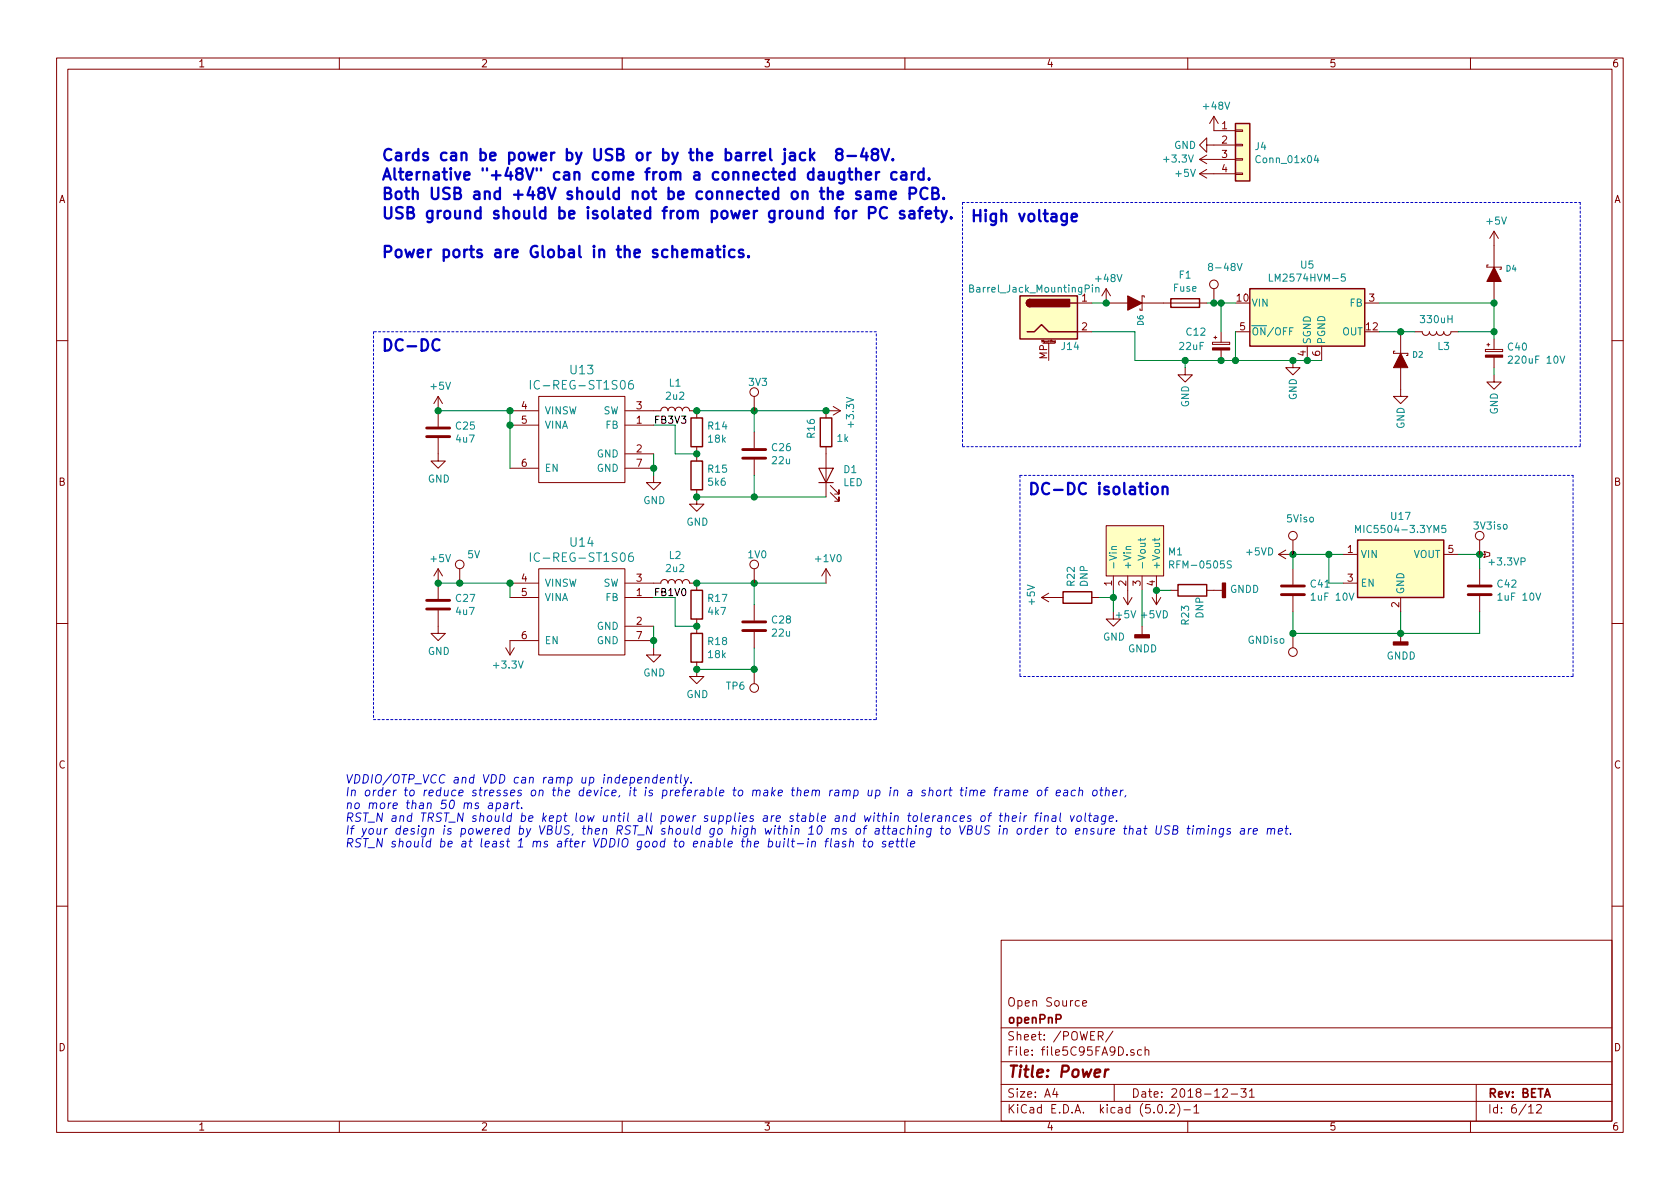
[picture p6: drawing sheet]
<svg xmlns="http://www.w3.org/2000/svg" width="297mm" height="210mm" viewBox="0 0 297 210" stroke-linecap="round" stroke-linejoin="round" font-family="sans-serif">
<g fill="none" stroke="#840000" stroke-width=".18">
<path d="M10 10.3h277v189.9h-277zM12 12.2h273v186.1h-273zM60 10.3v1.9M110 10.3v1.9M160 10.3v1.9M210 10.3v1.9M260 10.3v1.9M212.1 28.2h6.3M212.1 30.7h6.3M212.1 30.7l1.3 .8M212.1 28.2l1.3 .8M213.4 25.6v-1.2l-1.3 1.2 1.3 1.3v-1.3h5"/>
<path d="M213.4 30l-1.3 .7M213.4 27.4l-1.3 .8M214.6 20.6v2.5h3.8M214.6 20.6l-.7 1.2M214.6 20.6l.8 1.2M218.4 30.6h1.3v.3h-1.3zM218.4 28.1h1.3v.2h-1.3zM218.4 25.5h1.3v.3h-1.3zM218.4 23h1.3v.2h-1.3zM190.5 53.6h2.5M190.5 58.7h2.5M195.6 51v2.6h3.8"/>
<path d="M195.6 51l-.8 1.3M195.6 51l.7 1.3M201.9 53.6h11.5M202.3 52.6v-.3h-.4v2.6h-.4v-.3M214.6 51v2.6M214.6 59.7h.5M214.9 59.4v.5M215.9 58.7v1.8M218.4 58.7h2.6M241.3 53.6h2.5M247.6 58.7v3.8M250.2 58.7h1.3a.63 .63 0 0 0 .6 .6 .63 .63 0 0 0 .6-.6 .63 .63 0 0 0 .7 .6 .63 .63 0 0 0 .6-.6 .63 .63 0 0 0 .6 .6 .63 .63 0 0 0 .7-.6 .63 .63 0 0 0 .6 .6 .63 .63 0 0 0 .6-.6h1.3"/>
<path d="M263.1 46.9h-.2v.3h2.5v.4h-.2M264.2 40.9v6.3M264.2 49.8v3.8M264.2 59.9v1.9M264.2 40.9l-.8 1.3M264.2 40.9l.7 1.3M10 60.2h2M77.5 77.5v4h1.2l-1.2 1.3-1.3-1.3h1.3M77.5 70.1v5.3M77.5 70.1l-.8 1.3M77.5 70.1l.7 1.3M90.2 75.2h5"/>
<path d="M90.2 72.6h5M95.2 70.1h15.3v15.2h-15.3zM110.5 72.6h6.3a.63 .63 0 0 1 .7-.6 .63 .63 0 0 1 .6 .6 .63 .63 0 0 1 .6-.6 .63 .63 0 0 1 .7 .6 .63 .63 0 0 1 .6-.6 .63 .63 0 0 1 .6 .6 .63 .63 0 0 1 .7-.6 .63 .63 0 0 1 .6 .6h1.3v1.3M110.5 75.2h5.1M123.2 79v2.5M133.3 70.1v2.5M133.3 76.4v2.8M146 79v8.9M147.3 71.9l1.3 .7M148.6 72.6h-2.6v1.3M148.6 72.6l-1.3 .8M184.4 60.7h2"/>
<path d="M185.4 60.7v3M186.6 60.3v.3h-.2M186.6 60.3h-.2l.1 .2h.1M209.5 65v1.3h1.3l-1.3 1.3-1.2-1.3h1.2M214.4 60.5h3v.4h-3zM215.9 61.9v1.8M228.6 63.7v1.3h1.3l-1.3 1.3-1.3-1.3h1.3M231.1 61.2v2.5M233.7 61.2v2.5M246.6 62.1h-.2v.4h2.5v.4h-.2M247.6 65v5.1h1.3l-1.3 1.3-1.2-1.3h1.2M262.6 61.8h3.1v.4h-3.1z"/>
<path d="M262.9 61h.5M263.1 60.7v.5M264.2 66.3v1.3h1.2l-1.2 1.2-1.3-1.2h1.3M264.2 63.2v1.8M285 60.2h2M90.2 82.8h5M110.5 80.3h5.1M110.5 82.8h5.1M115.6 84.1v1.2h1.2l-1.2 1.3-1.3-1.3h1.3M123.2 86.6v2.5h1.3l-1.3 1.3-1.3-1.3h1.3M133.3 81.3v2.8M146.8 87.1l1.5 1.5v-.7v.7h-.7"/>
<path d="M146.8 85.8l1.5 1.6v-.8v.8h-.7M195.6 93h10.1v8.8h-10.1zM226.1 98l1.2 .8M227.3 97.3l-1.2 .7M228.6 95.5v2.5h-2.5M237.5 98h2.5M255.3 98h2.5M261.6 95.5v2.5h1M262.4 97.5l1 .3v.5l-1 .2 .2-.5zM10 110.3h2M77.5 107.9v4.1h1.2l-1.2 1.3-1.3-1.3h1.3M77.5 100.6v5.3"/>
<path d="M77.5 100.6l-.8 1.2M77.5 100.6l.7 1.2M81.3 100.6v2.5M89.4 114.5l.8 1.3M90.2 105.7h5M90.2 103.1h5M90.9 114.5l-.7 1.3M95.2 100.6h15.3v15.2h-15.3zM95.2 113.3h-5v2.5M110.5 103.1h6.3a.63 .63 0 0 1 .7-.6 .63 .63 0 0 1 .6 .6 .63 .63 0 0 1 .6-.6 .63 .63 0 0 1 .7 .6 .63 .63 0 0 1 .6-.6 .63 .63 0 0 1 .6 .6 .63 .63 0 0 1 .7-.6 .63 .63 0 0 1 .6 .6h1.3v1.3M110.5 105.7h5.1M110.5 110.7h5.1"/>
<path d="M110.5 113.3h5.1M115.6 114.5v1.3h1.2l-1.2 1.3-1.3-1.3h1.3M123.2 117.1v2.5h1.3l-1.3 1.3-1.3-1.3h1.3M123.2 109.5v2.5M133.3 100.6v2.5M133.3 106.9v2.8M133.3 111.8v2.7M133.3 118.4v2.5M146 100.6v2.5M146 100.6l-.7 1.2M146 100.6l.8 1.2M184.1 105.7h3.9"/>
<path d="M184.1 105.7l1.3 .7M185.4 104.9l-1.3 .8M193 105.7h1.3M196.8 108.2v1.3h1.3l-1.3 1.2-1.2-1.2h1.2M196.8 101.8v2.6M198.6 105.7l.8 1.2M199.4 101.8v5.1M200.2 105.7l-.8 1.2M201.9 101.8v2.6M201.9 110.7v1.6M203.7 105.7l.8 1.2M204.5 101.8v5.1"/>
<path d="M205.2 105.7l-.7 1.2M207 104.4h1.3M213.4 104.4h2.8M228.6 100.6v2.8M228.6 105.4v2.8M228.6 112v2.5M237.5 103.1h2.5M247.6 105.7v2.5M247.6 112v1.5M261.6 100.6v2.8M261.6 105.4v2.8M285 110.3h2"/>
<path d="M10 160.2h2M177 166.3h108v32h-108zM191.4 177.4l.7-.1-.1-.3-.4-.1-.2 .2 .1 .7h.5M285 160.2h2M60 198.3v1.9M110 198.3v1.9M160 198.3v1.9M177 194.8h108M177 191.8h108M177 187.8h108M177 181.8h108M186.5 192.5l-.4 1h1"/>
<path d="M186.8 193v1M194.2 183.2l.7-.1 .1-.2-.1-.4-.7-.1v1.5M194.6 183.2l.4 .7M196.8 182.3l-1.3 2M197 191.8v3M200.5 185.7a.37 .37 0 0 0-.6 .1l.1 .2 .5 .2 .1 .1-.3 .3-.4-.1M201.8 185.7l-.4-.1-.3 .3 .1 .6 .2 .1 .4-.1M202.5 185.7a.37 .37 0 0 1 .6 .1v.8M202.5 185.1v1.5M204.8 195.5l.4-.2a.94 .94 0 0 1 0 1.5 .79 .79 0 0 1-.4-1.3zM206.2 196.7v.1M206.8 195.5l.2-.2h.4l.2 .2 .1 .3-.1 .2-.8 .8h.9"/>
<path d="M208.2 195.1a1.71 1.71 0 0 1 0 2.3M209.3 196.3h1.2M210 198.3v1.9M211.1 195.8l.4-.5v1.5M211.1 196.8h.9M216.2 192.7l.2-.2h.4l.2 .5-.9 1h.9M217.7 193.5h1.1M219.4 192.5h.9l-.5 .6 .5 .1v.7l-.3 .1-.6-.1M220.9 193l.4-.5v1.5M220.9 194h.9M260 198.3v1.9M261 191.8v6.5"/>
<path d="M270.3 195.8l.4-.5v1.5M270.3 196.8h.8M271.7 195.5l.2-.2h.4l.2 .5-.9 1h.9"/>
<circle cx="214.6" cy="50.3" r=".76"/>
<circle cx="133.3" cy="69.3" r=".76"/>
<circle cx="81.3" cy="99.8" r=".76"/>
<circle cx="133.3" cy="99.8" r=".76"/>
<circle cx="228.6" cy="94.7" r=".76"/>
<circle cx="261.6" cy="94.7" r=".76"/>
<circle cx="228.6" cy="115.3" r=".76"/>
<circle cx="133.3" cy="121.7" r=".76"/>
</g>
<path d="M195.5 189.1l-.2 1.3M196 189.1a.54 .54 0 0 0-.6 .4" fill="none" stroke="#840000" stroke-width=".41"/>
<g fill="none" stroke="#008484" stroke-width=".18">
<path d="M232.7 27.5l-.3 .8h.8M233 27.9v.9M171.4 51l.6-.1 .1-.2-.1-.2-.6-.1v1.3h.5l.2-.2 .1-.3-.3-.2M193.1 50.4v.1M193.1 50.8v.9M193.8 50.9l.1-.1 .3 .1 .1 .8M193.8 50.8v.9M213.9 47.1l-.2-.3 .2-.2h.2l.3 .2-.1 .2-.5 .2-.1 .2v.2l.2 .2h.4l.1-.2v-.2l-.3-.3M218.7 46.6l.5 1.2 .4-1.2M224.4 48.5v1.2h.6M228.6 58h-.6v1.2M237.8 48.5h-.6l-.1 .6 .2-.2 .5 .2v.5l-.2 .1-.5-.1"/>
<path d="M93.8 67.3v1.5M111.9 67.3a.62 .62 0 0 0-.8 .6l.1 .8a.48 .48 0 0 0 .7 0l.1-.6-.1-.2h-.5l-.3 .2M266.7 63.1l.5-.1 .2 .3v.2l-.8 .7h.8M275.8 63l.5 1.2 .4-1.2M93.8 97.8v1.5M111.9 97.8a.62 .62 0 0 0-.8 .6l.1 .7a.48 .48 0 0 0 .7 0l.1-.5-.1-.2-.5-.1-.3 .3M196.6 97.2h.8M197.4 96.6l-.8 .1v.3l.1 .2M199.9 96.6l-.7 .1-.1 .3 .1 .2M201.7 95.2v.5M202.5 95.2l-.2 .3h-1.1M204.2 95.2v.5"/>
<path d="M205 95.2l-.1 .3h-1.1M206.8 99.8l.7-.1v-.4l-.7-.1v1.3M217.7 99.3l-.5-.1-.2 .2 .1 .3 .6 .3v.3l-.3 .2-.4-.1M239.7 94.2v-1.3l.4 .9 .4-.9v1.3M255.6 92.9h-.6l-.1 .6 .2-.1 .5 .1v.6l-.2 .1-.5-.1"/>
</g>
<path d="M75.4 77.2h4.1M75.4 75.7h4.1M131.3 79.5h4.1M131.3 81h4.1M75.4 107.7h4.1M75.4 106.2h4.1M131.3 111.5h4.1M131.3 110h4.1M226.6 105.2h4M226.6 103.6h4M259.6 105.2h4.1M259.6 103.6h4.1" fill="none" stroke="#840000" stroke-width=".51"/>
<g fill="none" stroke="#840000" stroke-width=".25">
<path d="M218.4 21.8h2.6v10.2h-2.6zM180.3 52.3h10.2v7.6h-10.2zM181.6 58.7h1.3l1.2-1.3 1.3 1.3h5.1M182.1 53a.63 .63 0 0 0-.6 .6 .63 .63 0 0 0 .6 .6M189.2 53.6h1.3M207 52.8h5.1v1.6h-5.1zM221 51h20.3v10.2h-20.3zM122.2 73.9h2v5.1h-2zM145 73.9h2.1v5.1h-2.1zM122.2 81.5h2v5.1h-2zM240 95.5h15.3v10.2h-15.3zM122.2 104.4h2v5.1h-2z"/>
<path d="M122.2 112h2v5.1h-2zM188 104.6h5v2.1h-5zM208.3 103.4h5.1v2h-5.1z"/>
</g>
<path d="M144.8 82.8h2.5l-1.3 2.5zM144.8 85.3h2.5" fill="none" stroke="#840000" stroke-width=".2"/>
<g fill="none" stroke="#008400" stroke-width=".18">
<path d="M193 58.7h7.7v5h33M193 53.6h2.6M213.4 53.6h5M215.9 53.6v5.1M218.4 58.7v5M243.8 58.7h6.4M243.8 53.6h20.4v6.3M257.8 58.7h6.4M77.5 72.6h12.7v10.2M115.6 75.2h3.8v5.1h3.8M123.2 72.6h22.8M133.3 72.6v3.8"/>
<path d="M209.5 63.7v1.3M264.2 65v1.3M115.6 80.3v3.8M123.2 87.9h22.8M133.3 84.1v3.8M234.9 98v5.1h2.6M237.5 98h-8.9v2.6M257.8 98h3.8v2.6M77.5 103.1h12.7v2.6M115.6 110.7v3.8M115.6 105.7h3.8v5h3.8M123.2 103.1h22.8"/>
<path d="M133.3 103.1v3.8M133.3 114.5v3.9h-10.1M194.3 105.7h2.5M196.8 104.4v3.8M201.9 104.4v6.3M204.5 104.4h2.5M228.6 108.2v3.8h33v-3.8M247.6 108.2v3.8"/>
</g>
<g fill="#008400" stroke="#008400" stroke-width=".25">
<circle cx="115.6" cy="82.8" r=".51"/>
<circle cx="123.2" cy="80.3" r=".51"/>
<circle cx="123.2" cy="87.9" r=".51"/>
<circle cx="123.2" cy="72.6" r=".51"/>
<circle cx="133.4" cy="87.9" r=".51"/>
<circle cx="133.4" cy="72.6" r=".51"/>
<circle cx="90.2" cy="75.2" r=".51"/>
<circle cx="90.2" cy="72.6" r=".51"/>
<circle cx="146.1" cy="72.6" r=".51"/>
<circle cx="77.5" cy="72.6" r=".51"/>
<circle cx="115.6" cy="113.3" r=".51"/>
<circle cx="123.2" cy="110.7" r=".51"/>
<circle cx="123.2" cy="118.4" r=".51"/>
<circle cx="123.2" cy="103.1" r=".51"/>
<circle cx="133.4" cy="103.1" r=".51"/>
<circle cx="90.2" cy="103.1" r=".51"/>
<circle cx="77.5" cy="103.1" r=".51"/>
<circle cx="196.9" cy="105.7" r=".51"/>
<circle cx="204.5" cy="104.4" r=".51"/>
<circle cx="247.7" cy="58.7" r=".51"/>
<circle cx="264.2" cy="58.7" r=".51"/>
<circle cx="231.1" cy="63.7" r=".51"/>
<circle cx="228.6" cy="63.7" r=".51"/>
<circle cx="235" cy="98" r=".51"/>
<circle cx="247.7" cy="112" r=".51"/>
<circle cx="261.6" cy="98" r=".51"/>
<circle cx="228.6" cy="98" r=".51"/>
<circle cx="264.2" cy="53.6" r=".51"/>
<circle cx="81.3" cy="103.1" r=".51"/>
<circle cx="228.6" cy="112" r=".51"/>
<circle cx="133.4" cy="118.4" r=".51"/>
<circle cx="195.6" cy="53.6" r=".51"/>
<circle cx="214.6" cy="53.6" r=".51"/>
<circle cx="218.4" cy="63.7" r=".51"/>
<circle cx="209.6" cy="63.7" r=".51"/>
<circle cx="215.9" cy="63.7" r=".51"/>
<circle cx="215.9" cy="53.6" r=".51"/>
</g>
<g fill="#ffffc2" stroke="#ffffc2" stroke-width=".18">
<path d="M195.6 93h10.1v8.8h-10.1z"/>
<path d="M218.4 21.8h2.6v10.2h-2.6z"/>
<path d="M221 51h20.3v10.2h-20.3z"/>
<path d="M240 95.5h15.3v10.2h-15.3z"/>
<path d="M180.3 52.3h10.2v7.6h-10.2z"/>
</g>
<g fill="#840000" stroke="#840000" stroke-width=".25">
<path d="M200.7 112.3h2.5v.5h-2.5z"/>
<path d="M216.2 103.1h.5v2.6h-.5z"/>
<path d="M246.4 113.5h2.5v.5h-2.5z"/>
<path d="M181.7 53.1l.4-.1v1.2a.64 .64 0 0 1-.6-.4 .64 .64 0 0 1 .2-.7z"/>
<path d="M182.1 53h7v1.2h-7z"/>
</g>
<g fill="#840000" stroke="#840000" stroke-width=".18">
<path d="M247.6 62.5l1.3 2.5h-2.5z"/>
<path d="M262.6 62.8h3.1v.4h-3.1z"/>
<path d="M214.4 61.5h3v.4h-3z"/>
<path d="M264.2 47.2l1.2 2.6h-2.5z"/>
<path d="M199.4 52.3l2.5 1.3-2.5 1.3z"/>
</g>
<g fill="none" stroke="#0000c2" stroke-width=".41">
<path d="M143.2 26.3v2M143.4 27.6l.6 .7M144 27l-.8 .8M148.2 27.2l-.4-.4 .1-.3 .3-.2 .6 .1 .2 .3-.2 .4-.8 .2a.68 .68 0 0 0 0 .9l.6 .1 .3-.2a.67 .67 0 0 0-.1-.8l-.2-.1M149.8 27.6h1.6M149.9 30.4h.8M150.2 29.8v1.7l.1 .2 .4 .1M151.4 30.6a.52 .52 0 0 1 .7-.1l.1 1.3M151.4 29.8v2M152.7 26.2l-.5 1.5h1.3M153.1 31.1l.9-.2-.1-.4-.5-.1-.3 .3 .1 1 .2 .1 .5-.1M153.1 34l.2-.1 .5 .1 .1 1.2"/>
<path d="M153.2 27v1.3M153.9 34.3l-.6 .1a.39 .39 0 0 0-.3 .4 .39 .39 0 0 0 .3 .4l.6-.1M154.5 27.2l-.4-.4 .2-.4a.67 .67 0 0 1 .9 .1v.5l-.3 .2-.6 .1-.2 .3v.4l.2 .2 .2 .1 .6-.1a.66 .66 0 0 0 0-.9l-.2-.1M154.9 34.1a.5 .5 0 0 1 .9 0v1.1M154.9 30.4v1.4M154.9 33.9v1.3M155.5 30.4l-.4 .1-.2 .3M155.8 34.1l.2-.2 .5 .1 .1 1.2M155.9 26.3l.6 2 .7-2M156.8 36.8a.82 .82 0 0 0-1 0 .82 .82 0 0 0-.2 1 .75 .75 0 0 0 .4 .7 .75 .75 0 0 0 .8-.1M157.5 34.5l.9-.2-.1-.3-.5-.1-.3 .2 .1 1 .2 .1 .5-.1M157.9 28.1l.1 .1-.1 .1-.1-.1 .1-.1v.2"/>
<path d="M158.5 30.5l-.5-.1-.4 .4v.6l.2 .3 .2 .1 .5-.1M159.4 30.5l.2-.1 .5 .1 .1 1.3M159.9 37.4l-.2-.1-.5 .1-.1 .2 .1 .3a.67 .67 0 0 1 .8 .4l-.3 .3-.6-.1M160.2 30.9l-.6 .1a.39 .39 0 0 0-.3 .4 .39 .39 0 0 0 .3 .4l.6-.1M160.8 34.2h.8a.54 .54 0 0 0 .4-.5 .54 .54 0 0 0-.4-.5h-.8v2M160.8 37.4l.2-.1 .6 .1 .1 1.2M161.2 30.4v1.4M161.7 37.8l-.7 .1a.39 .39 0 0 0-.3 .3 .39 .39 0 0 0 .3 .4l.7-.1M161.8 30.4l-.4 .1-.2 .3M162.4 37.3h.7M163.1 36.6l-.4 .1-.1 .2v1.7M163.3 30.5l-.6-.1-.3 .4v.6l.1 .3 .2 .1 .6-.1"/>
<path d="M163.3 29.8v2M163.7 37.9l.9-.1-.1-.4-.5-.1-.3 .3 .1 .9 .2 .1 .5-.1M164 33.4a.82 .82 0 0 0-1 0 .82 .82 0 0 0-.3 .9 .75 .75 0 0 0 .4 .8 .75 .75 0 0 0 .9-.1M164.3 31.6l.1 .1-.1 .1-.1-.1 .1-.1v.2M164.8 34.1h.9a.48 .48 0 0 0 .2-.5 .48 .48 0 0 0-.4-.4h-.7v2h.8a.54 .54 0 0 0 .4-.6 .54 .54 0 0 0-.5-.5M165.2 37.3h.8M165.5 36.6v1.7l.1 .2 .4 .1M166.4 37.3l.5 1.3M166.9 35v.2l-.1-.1 .1-.1v.2M167.4 37.3l-.6 1.8-.4 .2M168.2 38.4l.1 .1-.1 .1-.1-.1 .1-.1v.2M189.5 38.4l.9-.1-.1-.4-.5-.1-.3 .3 .1 .9 .2 .1 .5-.1"/>
<path d="M123.3 44.4l.2-.3 .5 .1 .1 1.3M125.1 44.2l.2-.1 .6 .1v1.3M125.9 44.6l-.6 .1a.39 .39 0 0 0-.3 .4 .39 .39 0 0 0 .3 .4l.6-.1M126.6 44.1h.8M126.9 43.5v1.7l.1 .2 .4 .1M128 43.5l-.1 .1h.2l-.1-.1v.2M128 44.1v1.4M129.9 44.2l-.6-.1-.4 .4v.6l.2 .3 .2 .1 .6-.1M131.4 44.2l-.2-.1-.5 .1-.1 .2 .1 .3a.67 .67 0 0 1 .8 .5l-.3 .3-.6-.1M132.3 45.3l.1 .1-.1 .1v-.2v.2M77.7 60.2a.82 .82 0 0 0-1 0 .82 .82 0 0 0-.2 .9 .75 .75 0 0 0 .3 .8 .75 .75 0 0 0 .9-.1M203.7 86.3a.55 .55 0 0 1 .6-.3 .55 .55 0 0 1 .4 .4v.6a.54 .54 0 0 1-.5 .4 .54 .54 0 0 1-.5-.4z"/>
<path d="M205.6 86.3a.49 .49 0 0 1 .8 0v1.1M205.6 86v1.4"/>
</g>
<path d="M170.2 35.8v43.2M170.2 35.8h109.2M279.4 35.8v43.2M66 58.7v68.5M154.9 58.7h-88.9M170.2 79h109.2M180.3 84.1v35.5M180.3 84.1h97.8M278.1 84.1v35.5M278.1 119.6h-97.8M66 127.2h88.9M154.9 127.2v-68.5" fill="none" stroke="#0000c2" stroke-width=".18" stroke-dasharray=".4 .4"/>
<g fill="none" stroke="#0000c2" stroke-width=".18">
<path d="M114.2 137.6l.2-.1h.3v1M114.2 137.5l-.2 1M116.2 137.5a.5 .5 0 0 0-.8 .3v.4l.1 .2h.6M116.2 137l-.1 1.5M116.8 138l.7-.2-.1-.3h-.5l-.2 .7 .2 .3 .4-.1M118.2 137.6l.2-.1h.3v1M118.2 137.5l-.1 1M119.3 137.5h.6M119.6 137l-.2 1.2 .1 .2 .3 .1M120.4 137l-.1 1.2 .2 .3M121 137.5l.3 1M121.7 137.5l-.6 1.3-.2 .2"/>
<path d="M122.2 138.3v.2M167.8 139.7h.6M168 139.2l-.1 1.3v.2h.3M169.8 139.7h.5M170.1 139.2l-.2 1.3 .3 .2M170.8 139.7l-.1 1M170.9 139.2v.2M171.5 139.9l.3-.2 .3 .1v.9M171.6 139.7l-.2 1M172.2 139.9a.35 .35 0 0 1 .3-.2 .35 .35 0 0 1 .3 .2l-.1 .8M175.8 139.7h.5M176.4 139.2l-.4 .2-.2 1.3"/>
<path d="M176.8 139.7l-.1 1M177.3 139.7l-.3 .1-.2 .2M177.7 139.8h.6v.9M179.1 139.9l.2-.2 .4 .1-.1 .9M179.1 139.7l-.1 1M179.7 139.9a.33 .33 0 0 1 .3-.2 .33 .33 0 0 1 .4 .2l-.1 .8M183.5 139.9l.3-.2 .4 .2v.5l-.4 .3-.4-.1zM184.7 139.7h.6M185.3 139.2l-.4 .2-.1 1.3M188.2 139.8h.5v.9M190.2 139.8l-.4-.1-.3 .2-.1 .5 .2 .3h.5M190.8 139.9l.2-.2 .4 .1-.1 .9"/>
<path d="M190.9 139.2l-.2 1.5M193.3 139.9l.2-.2 .5 .2v.5l-.4 .3-.4-.1zM194.5 139.7h.5M194.7 139.2l-.1 1.3v.2h.3M195.5 139.9l.3-.2 .3 .1-.1 .9M195.6 139.2l-.2 1.5M198.2 139.7l-.2 1M198.6 139.7l-.3 .1-.2 .2M86.5 142.1h.5v.9M87.1 142.3l-.5 .1a.32 .32 0 0 0-.2 .5h.6M87.8 142.1l.5-.1 .2 .3-.1 .5-.3 .2-.4-.1M87.9 142l-.2 1.5"/>
<path d="M89.2 142.1h.6l-.1 .9M89.8 142.3l-.7 .2-.1 .3 .2 .2 .5-.1M90.6 142l-.2 1M91 142l-.3 .1-.2 .2M91.3 142h.5M91.5 141.5l-.1 1.3v.1l.3 .1M92.2 142.8v.2M140.2 148.3l-.1 1.2v.2l.3 .1M141 149.2h1.1M142.9 148.8l-.2 1M143.6 148.9l.2-.1h.3v1M143.6 148.8l-.1 1"/>
<path d="M146.5 148.3l-.4 .2-.2 1.3M147 148.3l-.2 1.2 .2 .3M147.7 148.8h.6l-.1 1M148.3 149.1l-.6 .2a.3 .3 0 0 0 0 .5l.5-.1M149.6 148.8a.35 .35 0 0 0-.4 0 .35 .35 0 0 0-.2 .3l.1 .2h.4l.1 .2-.3 .3-.4-.1M150.3 148.9l.2-.1h.4l-.1 1M150.3 148.3l-.1 1.5M152.9 148.3l-.2 1.2v.2l.3 .1M153.6 148.9l.5-.1 .2 .3-.1 .5-.3 .2-.4-.2zM156.6 148.8a.37 .37 0 0 0-.6 .3l.2 .2h.4v.2l-.2 .3-.4-.1M157.2 149.3l.8-.2-.1-.3h-.5l-.2 .7 .2 .3 .4-.1M158.7 148.3l-.2 1.2 .1 .2 .3 .1"/>
<path d="M159.6 148.3l-.2 1.2 .3 .3M160.4 148.3l-.2 1.2 .3 .3M161 149.3l.7-.2v-.3h-.6l-.1 .7 .2 .3 .4-.1M169.8 144.7l.7-.1v-.3l-.4-.1-.3 .3v.7h.6M171.7 144.3a.35 .35 0 0 0-.4 0 .35 .35 0 0 0-.2 .2l.2 .2 .3 .1 .1 .2-.3 .3-.4-.1M173.4 140.2l.7-.1v-.3h-.6l-.1 .7 .2 .2h.4M173.5 144.4l.3-.2 .4 .2v.6l-.3 .3-.4-.1-.1-.2zM174.7 144.2h.6M175.3 143.8l-.3 .2-.2 1.3M176.7 144.2h.6M177 143.8l-.2 1.2 .1 .2 .2 .1M177.7 144.4l.3-.2 .3 .1v1"/>
<path d="M177.8 143.8l-.2 1.5M178.4 140.1l-.7 .1a.3 .3 0 0 0 .1 .5h.5M179 144.7l.7-.1v-.3h-.6l-.2 .7 .2 .3 .5-.1M180.4 144.2l-.1 1.1M180.5 143.8l-.1 .1M181 140.2l.7-.1v-.3l-.4-.1-.3 .2v.8h.6M181.1 144.2l-.1 1.1M181.5 144.2l-.2 .1-.2 .2M183 144.2h.5M183.6 143.8l-.4 .2-.1 1.3M184 144.2l-.1 1.1M184.1 143.8v.1"/>
<path d="M184.7 144.4l.3-.2 .3 .1v1M184.8 144.2l-.2 1.1M186.1 144.3h.6l-.1 1M186.7 144.6l-.5 .1a.32 .32 0 0 0-.2 .5h.6M186.8 140.2l.7-.1v-.3h-.6l-.2 .7 .2 .2h.5M187.5 143.8l-.1 1.2 .2 .3M188.8 140.1l-.7 .1a.3 .3 0 0 0 .1 .5h.5M189.3 144.2l.2 1.1 .5-1.1M190.5 144.4l.3-.2 .4 .2v.6l-.4 .3-.4-.2zM191.9 143.8l-.1 1.2 .2 .3M192.5 144.2h.5M192.7 143.8l-.1 1.2v.2l.3 .1"/>
<path d="M193.5 144.3h.6v1M194.1 144.6l-.5 .1a.32 .32 0 0 0-.2 .5h.7M194.2 146.5l-.1 .9 .4 .1 .2-.1M194.8 146.5l-.1 1M195.5 144.2l-.2 1.4-.3 .1h-.3M195.5 144.3a.48 .48 0 0 0-.6 .1l-.2 .6 .1 .2h.6M195.5 146.5l-.1 1M196 146.5l-.3 .1-.2 .2M196.1 144.7l.7-.1v-.3l-.4-.1-.3 .3v.7h.6M196.3 147l.8-.1-.1-.3h-.6l-.1 .7 .2 .2 .4-.1M196.7 140.2l.8-.1v-.3l-.5-.1-.2 .2v.8h.5M197.4 145.1v.2"/>
<path d="M198.7 146.5h.5M199 146l-.2 1.3v.1l.3 .1M199.1 140.7l-.2 .2M199.7 146.7l.2-.2 .4 .1v.9M199.8 146l-.2 1.5M201.1 146.6h.6l-.1 .9M201.7 146.9h-.5a.32 .32 0 0 0-.2 .5h.6M202.2 146.5h.6M202.5 146l-.1 1.3v.1l.3 .1M204.5 146l-.1 1.2 .1 .2a.48 .48 0 0 0 .6 0l.3-1.4M206.9 146.1l-.6-.1-.2 .1-.1 .2 .1 .4 .5 .2 .1 .2-.1 .3-.2 .1-.6-.1M207.4 146.7h.7l.2-.2-.1-.4-.7-.1-.2 1.5h.6l.2-.1 .2-.4-.4-.3"/>
<path d="M209.9 146.5h.5M210.2 146l-.2 1.3v.1l.3 .1M210.9 146.5l-.1 1M211 146v.1M211.6 146.7l.3-.2 .3 .1v.9M211.7 146.5l-.2 1M212.3 146.7a.35 .35 0 0 1 .3-.2 .35 .35 0 0 1 .3 .2l-.1 .8M213.7 146.5l-.2 1M213.7 146l-.1 .1h.2l-.1-.1v.1M214.4 146.7l.2-.2 .3 .1v.9M214.4 146.5l-.2 1M216.4 146.5l-.2 1.2-.1 .2h-.6"/>
<path d="M216.4 146.6l-.4-.1-.3 .2-.1 .5 .2 .3 .5-.1M217.6 146.6l-.4-.1-.2 .3v.1l.5 .2v.3h-.6M219.4 146.6h.6v.9M220 146.9h-.5a.32 .32 0 0 0-.2 .5h.7M220.8 146.5l-.1 1M221.2 146.5l-.3 .1-.1 .2M221.6 147l.7-.1v-.3l-.4-.1-.3 .2v.7h.6M224.1 146.7l.3-.2 .3 .1v.9M224.2 146.5l-.2 1M224.8 146.7l.2-.2 .3 .1v.9M226 147l.7-.1v-.3l-.4-.1-.2 .2-.1 .7h.6M227.2 146.5h.6"/>
<path d="M227.5 146l-.2 1.3 .1 .1 .3 .1M228.2 147.4v.1"/>
</g>
<g font-size="2.8" fill="#0000c2">
<text x="67.3" y="28.4">Cards can be power by USB or by the barrel jack 8-48V.</text>
<text x="67.3" y="31.9">Alternative &quot;+48V&quot; can come from a connected daugther card.</text>
<text x="67.3" y="35.3">Both USB and +48V should not be connected on the same PCB.</text>
<text x="67.3" y="38.7">USB ground should be isolated from power ground for PC safety.</text>
<text x="171.4" y="39.2">High voltage</text>
<text x="67.3" y="45.6">Power ports are Global in the schematics.</text>
<text x="67.3" y="62.1">DC-DC</text>
<text x="181.6" y="87.5">DC-DC isolation</text>
</g>
<text font-size="2.8" fill="#840000" x="178" y="190.5">Title: Power</text>
<g font-size="2.1" fill="#008484">
<text x="95" y="68.9">IC-REG-ST1S06</text>
<text x="100.9" y="66.2">U13</text>
<text x="95" y="99.4">IC-REG-ST1S06</text>
<text x="100.9" y="96.7">U14</text>
</g>
<g font-size="2.1" fill="#0000c2">
<text x="61" y="138.6">VDDIO/OTP_VCC and VDD can ramp up independently.</text>
<text x="61" y="140.8">In order to reduce stresses on the device, it is preferable to make them ramp up in a short time frame of each other,</text>
<text x="61" y="143.1">no more than 50 ms apart.</text>
<text x="61" y="145.3">RST_N and TRST_N should be kept low until all power supplies are stable and within tolerances of their final voltage.</text>
<text x="61" y="147.6">If your design is powered by VBUS, then RST_N should go high within 10 ms of attaching to VBUS in order to ensure that USB timings are met.</text>
<text x="61" y="149.9">RST_N should be at least 1 ms after VDDIO good to enable the built-in flash to settle</text>
</g>
<g font-size="2.1" fill="#840000">
<text x="178" y="178">Open Source</text>
<text x="178" y="184">Sheet: /POWER/</text>
<text x="178" y="181">openPnP</text>
<text x="178" y="186.7">File: file5C95FA9D.sch</text>
<text x="178" y="196.9">KiCad E.D.A. kicad (5.0.2)-1</text>
<text x="178" y="194.1">Size: A4</text>
<text x="200" y="194.1">Date: 2018-12-31</text>
<text x="263" y="194.1">Rev: BETA</text>
<text x="263" y="196.9">Id: 6/12</text>
</g>
<g font-size="1.8" fill="#840000">
<text x="35" y="11.9">1</text>
<text x="85" y="11.9">2</text>
<text x="135" y="11.9">3</text>
<text x="185" y="11.9">4</text>
<text x="235" y="11.9">5</text>
<text x="285" y="11.9">6</text>
<text x="216.1" y="22.9">1</text>
<text x="216.1" y="25.4">2</text>
<text x="216.1" y="27.9">3</text>
<text x="10.4" y="35.9">A</text>
<text x="216.1" y="30.5">4</text>
<text x="285.4" y="35.9">A</text>
<text x="191.3" y="53.3">1</text>
<text x="218.7" y="53.3">10</text>
<text x="242.1" y="53.3">3</text>
<text x="191.3" y="58.4">2</text>
<text x="219.2" y="58.4">5</text>
<text x="241.6" y="58.4">12</text>
<text x="185.2" y="63.5" transform="rotate(-90 185.2 63.5)">MP</text>
<text x="230.9" y="63" transform="rotate(-90 230.9 63)">4</text>
<text x="233.4" y="63" transform="rotate(-90 233.4 63)">6</text>
<text x="92.2" y="72.4">4</text>
<text x="92.2" y="74.9">5</text>
<text x="112.5" y="74.9">1</text>
<text x="112.5" y="72.4">3</text>
<text x="92.2" y="82.5">6</text>
<text x="112.5" y="80">2</text>
<text x="112.5" y="82.5">7</text>
<text x="10.4" y="85.9">B</text>
<text x="285.4" y="85.9">B</text>
<text x="238.3" y="97.8">1</text>
<text x="256.1" y="97.8">5</text>
<text x="92.2" y="102.9">4</text>
<text x="92.2" y="105.4">5</text>
<text x="112.5" y="105.4">1</text>
<text x="112.5" y="102.9">3</text>
<text x="196.6" y="103.6" transform="rotate(-90 196.6 103.6)">1</text>
<text x="199.1" y="103.6" transform="rotate(-90 199.1 103.6)">2</text>
<text x="201.7" y="103.6" transform="rotate(-90 201.7 103.6)">3</text>
<text x="204.2" y="103.6" transform="rotate(-90 204.2 103.6)">4</text>
<text x="238.3" y="102.9">3</text>
<text x="247.4" y="107.4" transform="rotate(-90 247.4 107.4)">2</text>
<text x="92.2" y="113">6</text>
<text x="112.5" y="110.5">2</text>
<text x="112.5" y="113">7</text>
<text x="10.4" y="135.9">C</text>
<text x="285.4" y="135.9">C</text>
<text x="10.4" y="185.9">D</text>
<text x="285.4" y="185.9">D</text>
<text x="35" y="199.9">1</text>
<text x="85" y="199.9">2</text>
<text x="135" y="199.9">3</text>
<text x="185" y="199.9">4</text>
<text x="235" y="199.9">5</text>
<text x="285" y="199.9">6</text>
</g>
<g font-size="1.8" fill="#008484">
<text x="212.9" y="19.4">+48V</text>
<text x="205.9" y="28.7">+3.3V</text>
<text x="207.6" y="26.3">GND</text>
<text x="221.9" y="26.5">J4</text>
<text x="222.4" y="28.8">Conn_01x04</text>
<text x="207.9" y="31.3">+5V</text>
<text x="262.9" y="39.7">+5V</text>
<text x="214.2" y="47.9">8-48V</text>
<text x="230" y="47.5">U5</text>
<text x="172" y="51.7">Barrel_Jack_MountingPin</text>
<text x="193.9" y="49.9">+48V</text>
<text x="207.5" y="51.6">Fuse</text>
<text x="208.5" y="49.3">F1</text>
<text x="225.1" y="49.8">LM2574HVM-5</text>
<text x="209.8" y="59.4">C12</text>
<text x="221.2" y="54.2">VIN</text>
<text x="221.2" y="59.3">ON/OFF</text>
<text x="237.3" y="59.3">OUT</text>
<text x="238.7" y="54.2">FB</text>
<text x="251.4" y="57.1">330uH</text>
<text x="187.8" y="61.9">J14</text>
<text x="208.6" y="61.9">22uF</text>
<text x="231.8" y="61" transform="rotate(-90 231.8 61)">SGND</text>
<text x="234.3" y="61" transform="rotate(-90 234.3 61)">PGND</text>
<text x="254.3" y="61.9">L3</text>
<text x="266.7" y="62">C40</text>
<text x="267.3" y="64.3">220uF 10V</text>
<text x="76.3" y="68.9">+5V</text>
<text x="117.9" y="70.7">2u2</text>
<text x="118.4" y="68.4">L1</text>
<text x="132.5" y="68.2">3V3</text>
<text x="229.3" y="70.8" transform="rotate(-90 229.3 70.8)">GND</text>
<text x="80.7" y="76">C25</text>
<text x="96.3" y="73.3">VINSW</text>
<text x="96.3" y="75.8">VINA</text>
<text x="106.6" y="73.3">SW</text>
<text x="107.1" y="75.8">FB</text>
<text x="125.2" y="76">R14</text>
<text x="144.1" y="77.4" transform="rotate(-90 144.1 77.4)">R16</text>
<text x="151" y="75.4" transform="rotate(-90 151 75.4)">+3.3V</text>
<text x="210.2" y="72.1" transform="rotate(-90 210.2 72.1)">GND</text>
<text x="248.3" y="75.9" transform="rotate(-90 248.3 75.9)">GND</text>
<text x="264.8" y="73.3" transform="rotate(-90 264.8 73.3)">GND</text>
<text x="80.7" y="78.3">4u7</text>
<text x="96.3" y="83.4">EN</text>
<text x="105.5" y="80.9">GND</text>
<text x="105.5" y="83.4">GND</text>
<text x="125.2" y="83.6">R15</text>
<text x="125.3" y="78.3">18k</text>
<text x="136.6" y="79.8">C26</text>
<text x="136.6" y="82.1">22u</text>
<text x="148.1" y="78.2">1k</text>
<text x="149.2" y="83.7">D1</text>
<text x="75.6" y="85.3">GND</text>
<text x="113.7" y="89.1">GND</text>
<text x="125.3" y="85.9">5k6</text>
<text x="149.1" y="86">LED</text>
<text x="121.4" y="93">GND</text>
<text x="227.6" y="92.4">5Viso</text>
<text x="240.7" y="94.3">MIC5504-3.3YM5</text>
<text x="246" y="91.9">U17</text>
<text x="260.7" y="93.6">3V3iso</text>
<text x="76.3" y="99.4">+5V</text>
<text x="82.7" y="98.7">5V</text>
<text x="117.9" y="101.2">2u2</text>
<text x="118.4" y="98.9">L2</text>
<text x="132.3" y="98.7">1V0</text>
<text x="144.3" y="99.4">+1V0</text>
<text x="197.5" y="100.8" transform="rotate(-90 197.5 100.8)">-Vin</text>
<text x="200" y="100.8" transform="rotate(-90 200 100.8)">+Vin</text>
<text x="202.6" y="100.8" transform="rotate(-90 202.6 100.8)">-Vout</text>
<text x="205.1" y="100.8" transform="rotate(-90 205.1 100.8)">+Vout</text>
<text x="206.6" y="98.2">M1</text>
<text x="207.5" y="100.5">RFM-0505S</text>
<text x="220.5" y="98.2">+5VD</text>
<text x="240.5" y="98.7">VIN</text>
<text x="249.9" y="98.7">VOUT</text>
<text x="263.5" y="100">+3.3VP</text>
<text x="80.7" y="106.4">C27</text>
<text x="96.3" y="103.8">VINSW</text>
<text x="96.3" y="106.3">VINA</text>
<text x="106.6" y="103.8">SW</text>
<text x="107.1" y="106.3">FB</text>
<text x="125.2" y="106.4">R17</text>
<text x="183" y="106.9" transform="rotate(-90 183 106.9)">+5V</text>
<text x="190" y="103.6" transform="rotate(-90 190 103.6)">R22</text>
<text x="192.3" y="103.7" transform="rotate(-90 192.3 103.7)">DNP</text>
<text x="217.5" y="104.8">GNDD</text>
<text x="231.8" y="103.9">C41</text>
<text x="232.2" y="106.2">1uF 10V</text>
<text x="240.5" y="103.8">EN</text>
<text x="248.3" y="105.2" transform="rotate(-90 248.3 105.2)">GND</text>
<text x="264.8" y="103.9">C42</text>
<text x="265.2" y="106.2">1uF 10V</text>
<text x="80.7" y="108.8">4u7</text>
<text x="96.3" y="113.9">EN</text>
<text x="105.5" y="111.4">GND</text>
<text x="105.5" y="113.9">GND</text>
<text x="125.3" y="108.8">4k7</text>
<text x="136.6" y="110.3">C28</text>
<text x="136.6" y="112.6">22u</text>
<text x="195" y="113.3">GND</text>
<text x="197.4" y="109.3">+5V</text>
<text x="201.9" y="109.3">+5VD</text>
<text x="210.2" y="110.4" transform="rotate(-90 210.2 110.4)">R23</text>
<text x="212.8" y="109.3" transform="rotate(-90 212.8 109.3)">DNP</text>
<text x="220.7" y="113.8">GNDiso</text>
<text x="75.6" y="115.8">GND</text>
<text x="87.5" y="118.2">+3.3V</text>
<text x="113.7" y="119.6">GND</text>
<text x="125.2" y="114.1">R18</text>
<text x="125.3" y="116.4">18k</text>
<text x="199.4" y="115.4">GNDD</text>
<text x="245.2" y="116.6">GNDD</text>
<text x="121.4" y="123.4">GND</text>
<text x="128.4" y="122">TP6</text>
</g>
<g font-size="1.8">
<text x="115.6" y="74.9">FB3V3</text>
<text x="115.6" y="105.4">FB1V0</text>
</g>
<g font-size="1.4" fill="#008484">
<text x="266.3" y="48">D4</text>
<text x="202.2" y="57.5" transform="rotate(-90 202.2 57.5)">D6</text>
<text x="249.8" y="63.2">D2</text>
</g>
<text font-size=".5" fill="#840000" x="184.2" y="60.5">Mounting</text>
</svg>
